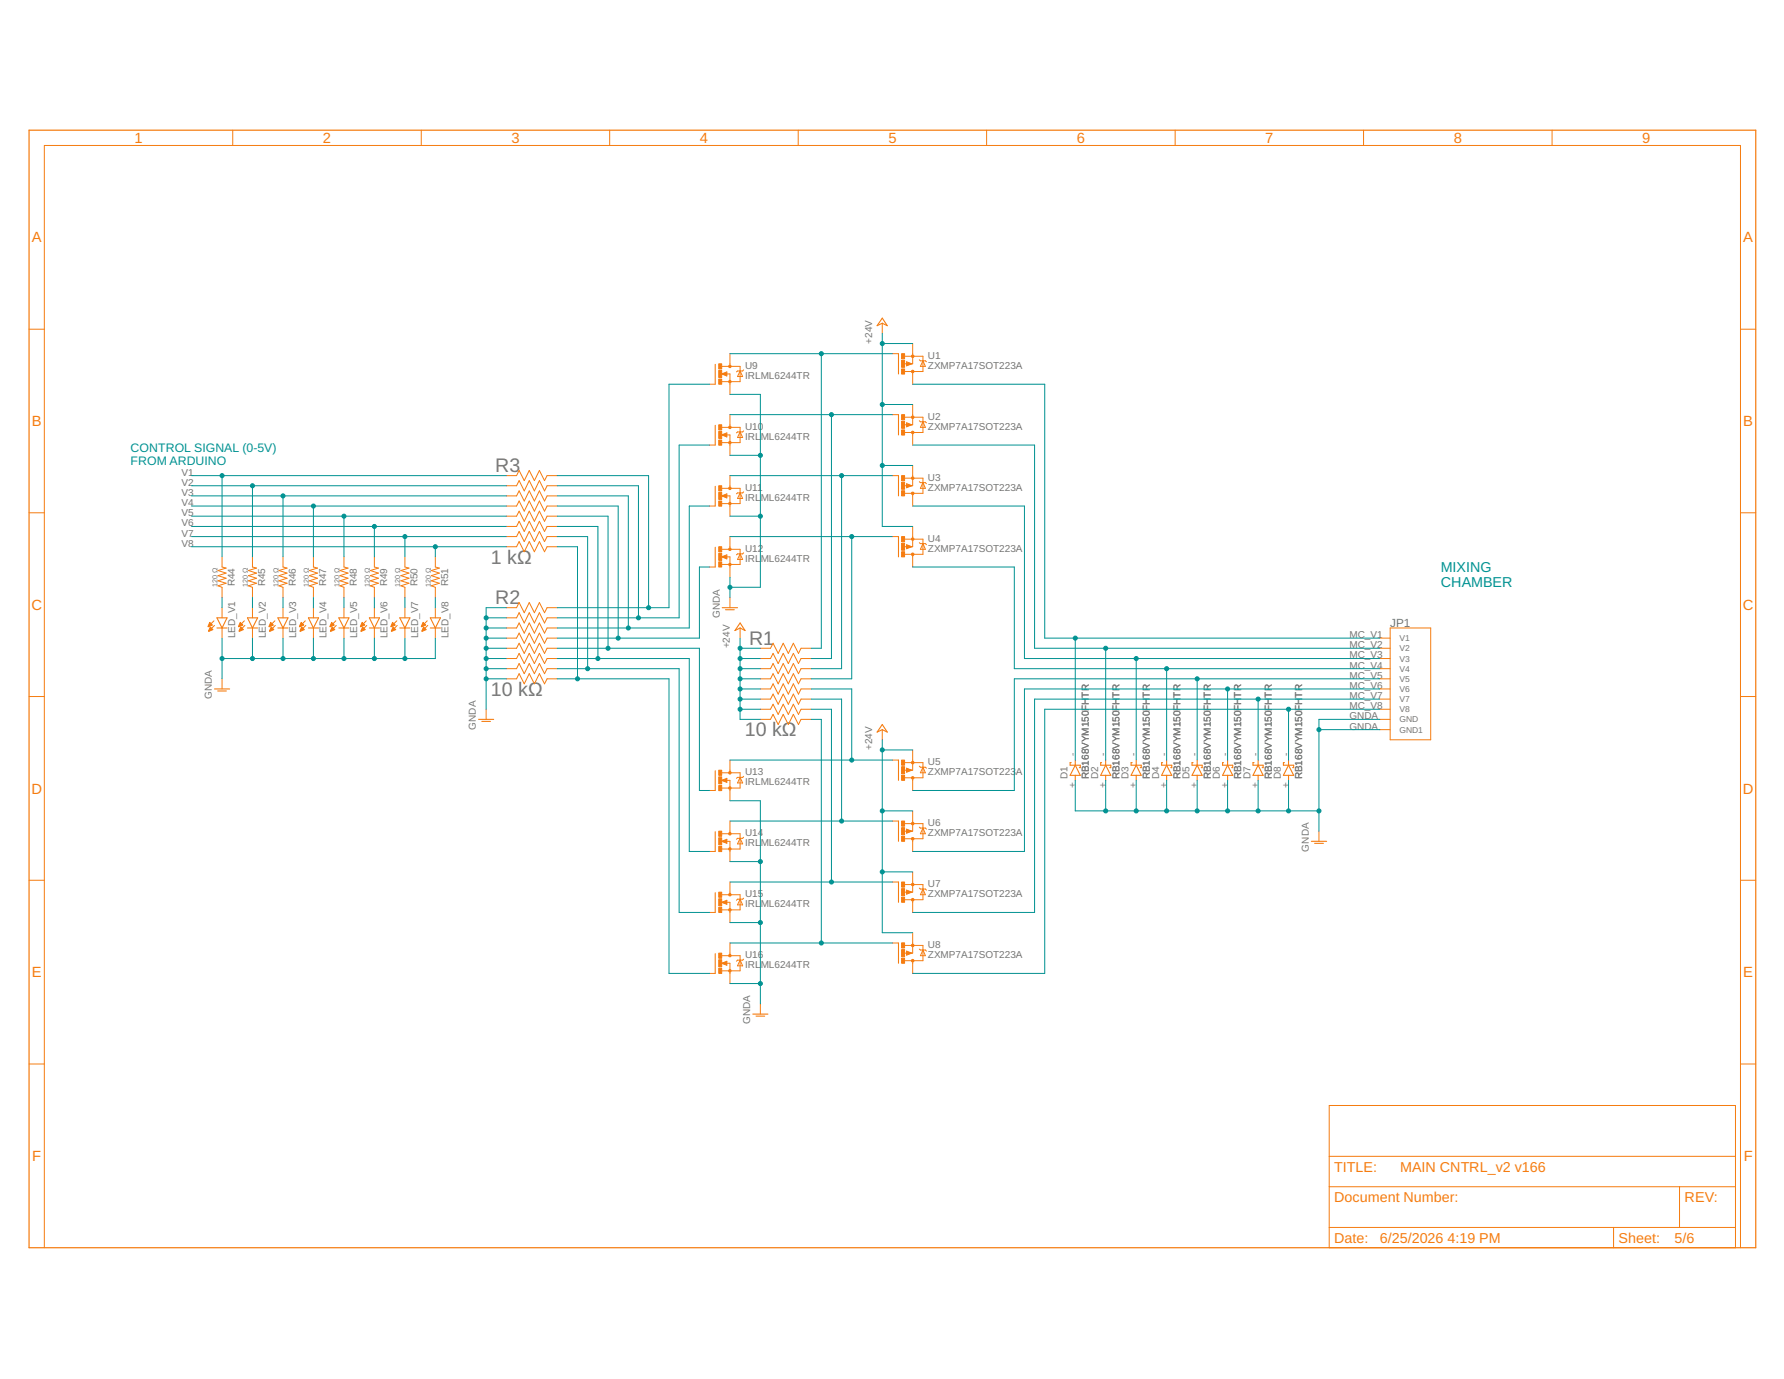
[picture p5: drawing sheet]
<svg xmlns="http://www.w3.org/2000/svg" width="279mm" height="216mm" viewBox="0 0 279 216" stroke-linecap="round" stroke-linejoin="round" font-family="sans-serif">
<g fill="none" stroke="#f57c10" stroke-width=".17">
<path d="M112 57v3.2M138.2 49.8l.8 1.2-.8-.4-.8 .4zM140.7 55.4v3.1M112 66.6v3.1M112 76.1v3.1M140.7 64.9v3.2M140.7 74.5v3.1M34 96.7h1.6l-.8 1.6zM34 98.3h1.6M38.8 98.3h1.5M38.8 96.7h1.5l-.8 1.6zM43.5 98.3h1.6"/>
<path d="M43.5 96.7h1.6l-.8 1.6zM48.3 98.3h1.6M48.3 96.7h1.6l-.8 1.6zM53.1 98.3h1.6M53.1 96.7h1.6l-.8 1.6zM57.8 98.3h1.6M57.8 96.7h1.6l-.8 1.6zM62.6 98.3h1.6M62.6 96.7h1.6l-.8 1.6zM67.4 98.3h1.6M67.4 96.7h1.6l-.8 1.6zM112 85.7v3.1"/>
<path d="M113.1 95.1h2.4M113.6 95.5h1.4M115.9 97.5l.8 1.2-.8-.4-.8 .4zM140.7 84v3.2M33.6 107.9h2.4M34.1 108.2h1.4M75 112.6h2.3M75.5 112.9h1.3M138.2 113.4l.8 1.2-.8-.4-.8 .4zM140.7 119v3.2M167.8 119.4h-.2v.4h1.6v.4h-.2M168.4 119.8l.8 1.6h-1.6z"/>
<path d="M168.4 119v.8M172.5 119.4h-.1v.4h1.6v.4h-.2M173.2 119.8l.8 1.6h-1.6zM173.2 119v.8M177.3 119.4h-.2v.4h1.6v.4h-.1M177.9 119.8l.8 1.6h-1.6zM177.9 119v.8M182.1 119.4h-.2v.4h1.6v.4h-.2M182.7 119.8l.8 1.6h-1.6zM182.7 119v.8M186.9 119.4h-.2v.4h1.6v.4h-.2M187.5 119.8l.8 1.6h-1.6z"/>
<path d="M187.5 119v.8M191.6 119.4h-.1v.4h1.6v.4h-.2M192.3 119.8l.8 1.6h-1.6zM192.3 119v.8M196.4 119.4h-.2v.4h1.6v.4h-.1M197 119.8l.8 1.6h-1.6zM197 119v.8M201.2 119.4h-.2v.4h1.6v.4h-.2M201.8 119.8l.8 1.6h-1.6zM201.8 119v.8M112 120.7v3.1M112 130.2v3.1"/>
<path d="M112 139.8v3.1M140.7 128.5v3.2M140.7 138.1v3.2M168.4 121.4v.8M173.2 121.4v.8M177.9 121.4v.8M182.7 121.4v.8M187.5 121.4v.8M192.3 121.4v.8M197 121.4v.8M201.8 121.4v.8M205.4 131.7h2.4"/>
<path d="M205.9 132h1.4M112 149.3v3.1M117.9 158.8h2.4M118.4 159.1h1.4M140.7 147.6v3.2"/>
</g>
<g fill="none" stroke="#f57c10" stroke-width=".16">
<path d="M36.4 20.4v2.4M66 20.4v2.4M95.5 20.4v2.4M125 20.4v2.4M154.5 20.4v2.4M184 20.4v2.4M213.6 20.4v2.4M243.1 20.4v2.4M4.6 51.5h2.3M113 58.5l.8-.3v.7zM113.1 57.4h2.8v2.4h-2.9M113.7 58.5h.6v3.2"/>
<path d="M114.3 55.4v2M115.9 58.1l.4 .8h-.8zM116.5 57.9l-.2 .2h-.8l-.2 .1M138.2 50.6v1.6M139.8 55.4h.9M141.5 57h.6M141.7 55.8h2.8v2.4h-2.8M142 56.6l.8 .4-.8 .3zM142.9 53.8v3.2h-.2M142.9 58.2v2M144 56.3l.1 .2h.8l.2 .1M144.5 56.5l.4 .9h-.8z"/>
<path d="M272.6 51.5h2.4M79.3 79.2h1.6l.4-.8 .8 1.6 .8-1.6 .8 1.6 .8-1.6 .8 1.6 .4-.8h1.6M79.3 77.6h1.6l.4-.7 .8 1.5 .8-1.5 .8 1.5 .8-1.5 .8 1.5 .4-.8h1.6M79.3 74.5h1.6l.4-.8 .8 1.5 .8-1.5 .8 1.5 .8-1.5 .8 1.5 .4-.7h1.6M79.3 76.1h1.6l.4-.9 .8 1.7 .8-1.7 .8 1.7 .8-1.7 .8 1.7 .4-.8h1.6M111.1 60.2h.9M111.1 69.7h.9M111.1 79.2h.9M113 68.1l.8-.3v.6zM113 77.6l.8-.3v.7zM113.1 66.9h2.8v2.4h-2.9M113.1 76.5h2.8v2.3h-2.9"/>
<path d="M113.7 68.1h.6v3.2M113.7 77.6h.6v3.2M114.3 64.9v2M114.3 74.5v2M115.9 67.6l.4 .9h-.8zM115.9 77.2l.4 .8h-.8zM116.5 67.5l-.2 .1h-.8l-.2 .2M116.5 77l-.2 .2h-.8l-.2 .1M139.8 74.5h.9M139.8 64.9h.9M141.5 76.1h.6M141.5 66.5h.6"/>
<path d="M141.7 65.3h2.8v2.4h-2.8M141.7 74.9h2.8v2.3h-2.8M142 66.2l.8 .3-.8 .3zM142 75.7l.8 .4-.8 .3zM142.9 72.9v3.2h-.2M142.9 63.3v3.2h-.2M142.9 67.7v2M142.9 77.2v2M144 65.9l.1 .1h.8l.2 .2M144 75.4l.1 .2h.8l.2 .1M144.5 66l.4 .9h-.8zM144.5 75.6l.4 .9h-.8z"/>
<path d="M4.6 80.3h2.3M33.5 97.2l-.9 .9M33.6 97.9l-.9 .9M34.8 87.2v1.6l.6 .1-1.3 .4 1.3 .4-1.3 .4 1.3 .4-1.3 .4 1.3 .4-1.3 .4 .7 .2v1.7M34.8 95.1v1.6M34.8 98.3v1.6M38.3 97.2l-.9 .9M38.4 97.9l-.9 .9M39.5 87.2v1.6l.7 .1-1.3 .4 1.3 .4-1.3 .4 1.3 .4-1.3 .4 1.3 .4-1.3 .4 .6 .2v1.7M39.5 95.1v1.6M39.5 98.3v1.6M43.1 97.2l-.9 .9"/>
<path d="M43.1 97.9l-.9 .9M44.3 87.2v1.6l.7 .1-1.3 .4 1.3 .4-1.3 .4 1.3 .4-1.3 .4 1.3 .4-1.3 .4 .6 .2v1.7M44.3 95.1v1.6M44.3 98.3v1.6M47.8 97.2l-.9 .9M47.9 97.9l-.9 .9M49.1 87.2v1.6l.6 .1-1.2 .4 1.2 .4-1.2 .4 1.2 .4-1.2 .4 1.2 .4-1.2 .4 .6 .2v1.7M49.1 95.1v1.6M49.1 98.3v1.6M52.6 97.2l-.9 .9M52.7 97.9l-.9 .9M53.9 87.2v1.6l.6 .1-1.3 .4 1.3 .4-1.3 .4 1.3 .4-1.3 .4 1.3 .4-1.3 .4 .7 .2v1.7"/>
<path d="M53.9 95.1v1.6M53.9 98.3v1.6M57.4 97.2l-.9 .9M57.4 97.9l-.8 .9M58.6 87.2v1.6l.7 .1-1.3 .4 1.3 .4-1.3 .4 1.3 .4-1.3 .4 1.3 .4-1.3 .4 .6 .2v1.7M58.6 95.1v1.6M58.6 98.3v1.6M62.1 97.2l-.8 .9M62.2 97.9l-.9 .9M63.4 87.2v1.6l.7 .1-1.3 .4 1.3 .4-1.3 .4 1.3 .4-1.3 .4 1.3 .4-1.3 .4 .6 .2v1.7M63.4 95.1v1.6M63.4 98.3v1.6"/>
<path d="M66.9 97.2l-.9 .9M67 97.9l-.9 .9M68.2 87.2v1.6l.6 .1-1.3 .4 1.3 .4-1.3 .4 1.3 .4-1.3 .4 1.3 .4-1.3 .4 .7 .2v1.7M68.2 95.1v1.6M68.2 98.3v1.6M79.3 95.1h1.6l.4-.8 .8 1.6 .8-1.6 .8 1.6 .8-1.6 .8 1.6 .4-.8h1.6M79.3 96.7h1.6l.4-.8 .8 1.6 .8-1.6 .8 1.6 .8-1.6 .8 1.6 .4-.8h1.6M79.3 98.3h1.6l.4-.8 .8 1.6 .8-1.6 .8 1.6 .8-1.6 .8 1.6 .4-.8h1.6M79.3 99.9h1.6l.4-.8 .8 1.6 .8-1.6 .8 1.6 .8-1.6 .8 1.6 .4-.8h1.6M79.3 80.8h1.6l.4-.8 .8 1.6 .8-1.6 .8 1.6 .8-1.6 .8 1.6 .4-.8h1.6M79.3 82.4h1.6l.4-.8 .8 1.6 .8-1.6 .8 1.6 .8-1.6 .8 1.6 .4-.8h1.6M79.3 84h1.6l.4-.8 .8 1.6 .8-1.6 .8 1.6 .8-1.6 .8 1.6 .4-.8h1.6"/>
<path d="M79.3 85.6h1.6l.4-.8 .8 1.6 .8-1.6 .8 1.6 .8-1.6 .8 1.6 .4-.8h1.6M111.1 88.8h.9M113 87.2l.8-.3v.6zM113.1 86h2.8v2.4h-2.9M113.7 87.2h.6v3.2M114.3 84v2M114.3 93.6v1.5M115.9 98.3v1.6M115.9 86.7l.4 .9h-.8zM116.5 86.6l-.2 .1h-.8l-.2 .2M139.8 84h.9M141.5 85.6h.6"/>
<path d="M141.7 84.4h2.8v2.4h-2.8M142 85.3l.8 .3-.8 .3zM142.9 82.4v3.2h-.2M142.9 86.8v2M144 85l.1 .1h.8l.2 .2M144.5 85.1l.4 .9h-.8zM216.1 99.9h1.6M217.7 98.3h6.4v17.5h-6.4zM272.6 80.3h2.4M4.6 109.1h2.3M34.8 106.3v1.6M76.1 111v1.6"/>
<path d="M79.3 101.5h1.6l.4-.8 .8 1.6 .8-1.6 .8 1.6 .8-1.6 .8 1.6 .4-.8h1.6M79.3 103.1h1.6l.4-.8 .8 1.6 .8-1.6 .8 1.6 .8-1.6 .8 1.6 .4-.8h1.6M79.3 104.7h1.6l.4-.8 .8 1.6 .8-1.6 .8 1.6 .8-1.6 .8 1.6 .4-.8h1.6M79.3 106.3h1.6l.4-.8 .8 1.6 .8-1.6 .8 1.6 .8-1.6 .8 1.6 .4-.8h1.6M114.3 119v2M119.1 101.5h1.6l.4-.8 .8 1.6 .8-1.6 .8 1.6 .7-1.6 .9 1.6 .4-.8h1.5M119.1 107.9h1.6l.4-.8 .8 1.6 .8-1.6 .8 1.6 .7-1.6 .9 1.6 .4-.8h1.5M119.1 103.1h1.6l.4-.8 .8 1.6 .8-1.6 .8 1.6 .7-1.6 .9 1.6 .4-.8h1.5M119.1 109.5h1.6l.4-.8 .8 1.6 .8-1.6 .8 1.6 .7-1.6 .9 1.6 .4-.8h1.5M119.1 104.7h1.6l.4-.8 .8 1.6 .8-1.6 .8 1.6 .7-1.6 .9 1.6 .4-.8h1.5M119.1 111h1.6l.4-.7 .8 1.5 .8-1.5 .8 1.5 .7-1.5 .9 1.5 .4-.8h1.5M119.1 106.3h1.6l.4-.8 .8 1.6 .8-1.6 .8 1.6 .7-1.6 .9 1.6 .4-.8h1.5"/>
<path d="M119.1 112.6h1.6l.4-.8 .8 1.6 .8-1.6 .8 1.6 .7-1.6 .9 1.6 .4-.8h1.5M138.2 114.2v1.6M139.8 119h.9M141.7 119.4h2.8v2.4h-2.8M142.9 117.4v3.2h-.2M144 120l.1 .1h.8l.2 .2M216.1 101.5h1.6M216.1 107.9h1.6M216.1 103.1h1.6M216.1 109.5h1.6M216.1 104.7h1.6M216.1 111h1.6"/>
<path d="M216.1 106.3h1.6M216.1 112.6h1.6M216.1 114.2h1.6M272.6 109.1h2.4M4.6 137.8h2.3M111.1 123.8h.9M111.1 133.3h.9M113 122.2l.8-.3v.6zM113 131.7l.8-.3v.6zM113.1 121h2.8v2.4h-2.9M113.1 130.5h2.8v2.4h-2.9M113.7 122.2h.6v3.2"/>
<path d="M113.7 131.7h.6v3.2M114.3 128.5v2M114.3 138.1v2M115.9 121.7l.4 .9h-.8zM115.9 131.3l.4 .8h-.8zM116.5 121.5l-.2 .2h-.8l-.2 .2M116.5 131.1l-.2 .2h-.8l-.2 .1M139.8 138.1h.9M139.8 128.5h.9M141.5 120.6h.6M141.5 139.7h.6M141.5 130.1h.6"/>
<path d="M141.7 128.9h2.8v2.4h-2.8M141.7 138.5h2.8v2.4h-2.8M142 120.3l.8 .3-.8 .3zM142 129.8l.8 .3-.8 .4zM142 139.4l.8 .3-.8 .3zM142.9 121.8v2M142.9 127v3.1h-.2M142.9 131.3v2M142.9 136.5v3.2h-.2M144 139l.1 .2h.8l.2 .2M144 129.5l.1 .1h.8l.2 .2M144.5 120.1l.4 .9h-.8z"/>
<path d="M144.5 129.6l.4 .9h-.8zM144.5 139.2l.4 .9h-.8zM206.6 130.1v1.6M272.6 137.8h2.4M111.1 142.9h.9M111.1 152.4h.9M113 141.3l.8-.4v.7zM113 150.8l.8-.3v.6zM113.1 140.1h2.8v2.4h-2.9M113.1 149.6h2.8v2.4h-2.9M113.7 141.3h.6v3.1M113.7 150.8h.6v3.2"/>
<path d="M114.3 147.6v2M115.9 140.8l.4 .9h-.8zM115.9 150.3l.4 .9h-.8zM116.5 140.6l-.2 .2h-.8l-.2 .1M116.5 150.2l-.2 .1h-.8l-.2 .2M119.1 157.2v1.6M139.8 147.6h.9M141.5 149.2h.6M141.7 148h2.8v2.4h-2.8M142 148.9l.8 .3-.8 .3zM142.9 140.9v2M142.9 146v3.2h-.2"/>
<path d="M142.9 150.4v2M144 148.6l.1 .1h.8l.2 .2M144.5 148.7l.4 .9h-.8zM4.6 166.6h2.3M208.2 173.1h63.6v22.2h-63.6zM272.6 166.6h2.4M6.9 195.3v-172.5h265.7v172.5M208.2 185.8h63.6M208.2 192.2h63.6M208.2 181h63.6M252.7 192.2v3.1M263 185.8v6.4"/>
</g>
<g fill="none" stroke="#f57c10" stroke-width=".21">
<path d="M113.7 58.4l-.5 .1 .5 .2v-.2h-.1M142.1 56.8l.5 .2-.5 .1v-.1h.1M113.7 67.9l-.5 .2 .5 .2v-.2h-.1M113.7 77.5l-.5 .1 .5 .2v-.2h-.1M142.1 66.4l.5 .1-.5 .2v-.2h.1M142.1 75.9l.5 .2-.5 .1v-.1h.1M113.7 87l-.5 .2 .5 .2v-.2h-.1M142.1 85.4l.5 .2-.5 .1v-.1h.1M113.7 122l-.5 .2 .5 .1v-.1h-.1M113.7 131.6l-.5 .1 .5 .2v-.2h-.1M142.1 120.4l.5 .2-.5 .2v-.2h.1M142.1 130l.5 .1-.5 .2v-.2h.1"/>
<path d="M142.1 139.5l.5 .2-.5 .1v-.1h.1M113.7 141.1l-.5 .2 .5 .1v-.1h-.1M113.7 150.6l-.5 .2 .5 .2v-.2h-.1M142.1 149.1l.5 .1-.5 .2v-.2h.1"/>
</g>
<g fill="#f57c10" stroke="#f57c10" stroke-width=".16">
<path d="M114.2 78.7h.2v.3h-.2z" fill-rule="evenodd"/>
<path d="M114.2 88.2h.2v.3h-.2z" fill-rule="evenodd"/>
<path d="M114.2 132.8h.2v.3h-.2z" fill-rule="evenodd"/>
<path d="M114.2 142.3h.2v.3h-.2z" fill-rule="evenodd"/>
<path d="M114.2 149.5h.2v.3h-.2z" fill-rule="evenodd"/>
<path d="M142.8 67.6h.3v.2h-.3z" fill-rule="evenodd"/>
<path d="M142.8 77.1h.3v.3h-.3z" fill-rule="evenodd"/>
<path d="M142.8 84.3h.3v.2h-.3z" fill-rule="evenodd"/>
<path d="M142.8 121.6h.3v.3h-.3z" fill-rule="evenodd"/>
<path d="M142.8 138.3h.3v.3h-.3z" fill-rule="evenodd"/>
<path d="M142.8 147.9h.3v.3h-.3z" fill-rule="evenodd"/>
<path d="M142.8 131.2h.3v.3h-.3z" fill-rule="evenodd"/>
<path d="M32.9 97.4l.4 .5-.7 .2z" fill-rule="evenodd"/>
<path d="M32.9 98.2l.4 .4-.6 .3z" fill-rule="evenodd"/>
<path d="M37.6 97.4l.4 .5-.6 .2z" fill-rule="evenodd"/>
<path d="M37.7 98.2l.4 .4-.6 .3z" fill-rule="evenodd"/>
<path d="M42.4 97.4l.4 .5-.6 .2z" fill-rule="evenodd"/>
<path d="M42.5 98.2l.4 .4-.7 .3z" fill-rule="evenodd"/>
<path d="M47.2 97.4l.4 .5-.7 .2z" fill-rule="evenodd"/>
<path d="M47.2 98.2l.5 .4-.7 .3z" fill-rule="evenodd"/>
<path d="M51.9 97.4l.5 .5-.7 .2z" fill-rule="evenodd"/>
<path d="M52 98.2l.4 .4-.6 .3z" fill-rule="evenodd"/>
<path d="M56.7 97.4l.4 .5-.6 .2z" fill-rule="evenodd"/>
<path d="M56.8 98.2l.4 .4-.6 .3z" fill-rule="evenodd"/>
<path d="M61.5 97.4l.4 .5-.6 .2z" fill-rule="evenodd"/>
<path d="M61.6 98.2l.4 .4-.7 .3z" fill-rule="evenodd"/>
<path d="M66.3 97.4l.4 .5-.7 .2z" fill-rule="evenodd"/>
<path d="M66.3 98.2l.5 .4-.7 .3z" fill-rule="evenodd"/>
<circle cx="114.3" cy="59.7" r=".2"/>
<circle cx="114.3" cy="57.4" r=".2"/>
<circle cx="114.3" cy="69.3" r=".2"/>
<circle cx="114.3" cy="66.9" r=".2"/>
<circle cx="114.3" cy="76.4" r=".2"/>
<circle cx="114.3" cy="86" r=".2"/>
<circle cx="114.3" cy="123.4" r=".2"/>
<circle cx="114.3" cy="121" r=".2"/>
<circle cx="114.3" cy="130.5" r=".2"/>
<circle cx="114.3" cy="140.1" r=".2"/>
<circle cx="114.3" cy="152" r=".2"/>
<circle cx="143" cy="55.8" r=".21"/>
<circle cx="143" cy="58.2" r=".21"/>
<circle cx="143" cy="65.3" r=".21"/>
<circle cx="143" cy="74.9" r=".21"/>
<circle cx="143" cy="86.8" r=".21"/>
<circle cx="143" cy="119.4" r=".21"/>
<circle cx="143" cy="140.9" r=".21"/>
<circle cx="143" cy="150.4" r=".21"/>
<circle cx="143" cy="128.9" r=".21"/>
</g>
<g fill="#f57c10" stroke="#f57c10" stroke-width=".16">
<path d="M112.6 59.4h.4v.8h-.4z"/>
<path d="M112.6 57h.4v.8h-.4z"/>
<path d="M112.6 58h.4v1.1h-.4z"/>
<path d="M112.6 68.9h.4v.8h-.4z"/>
<path d="M112.6 66.5h.4v.8h-.4z"/>
<path d="M112.6 67.5h.4v1.1h-.4z"/>
<path d="M112.6 78.4h.4v.8h-.4z"/>
<path d="M112.6 76.1h.4v.8h-.4z"/>
<path d="M112.6 77.1h.4v1.1h-.4z"/>
<path d="M112.6 88h.4v.8h-.4z"/>
<path d="M112.6 85.6h.4v.8h-.4z"/>
<path d="M112.6 86.6h.4v1.1h-.4z"/>
<path d="M112.6 123h.4v.8h-.4z"/>
<path d="M112.6 120.6h.4v.8h-.4z"/>
<path d="M112.6 121.6h.4v1.1h-.4z"/>
<path d="M112.6 132.5h.4v.8h-.4z"/>
<path d="M112.6 130.1h.4v.8h-.4z"/>
<path d="M112.6 131.2h.4v1.1h-.4z"/>
<path d="M112.6 142h.4v.9h-.4z"/>
<path d="M112.6 139.7h.4v.8h-.4z"/>
<path d="M112.6 140.7h.4v1.1h-.4z"/>
<path d="M112.6 151.6h.4v.8h-.4z"/>
<path d="M112.6 149.2h.4v.8h-.4z"/>
<path d="M112.6 150.3h.4v1.1h-.4z"/>
<path d="M141.2 55.4h.5v.8h-.5z"/>
<path d="M141.2 57.8h.5v.8h-.5z"/>
<path d="M141.2 56.4h.5v1.1h-.5z"/>
<path d="M141.2 64.9h.5v.8h-.5z"/>
<path d="M141.2 67.3h.5v.8h-.5z"/>
<path d="M141.2 66h.5v1.1h-.5z"/>
<path d="M141.2 74.5h.5v.8h-.5z"/>
<path d="M141.2 76.8h.5v.8h-.5z"/>
<path d="M141.2 75.5h.5v1.1h-.5z"/>
<path d="M141.2 84h.5v.8h-.5z"/>
<path d="M141.2 86.4h.5v.8h-.5z"/>
<path d="M141.2 85h.5v1.1h-.5z"/>
<path d="M141.2 119h.5v.8h-.5z"/>
<path d="M141.2 121.4h.5v.8h-.5z"/>
<path d="M141.2 120h.5v1.1h-.5z"/>
<path d="M141.2 138.1h.5v.8h-.5z"/>
<path d="M141.2 140.5h.5v.8h-.5z"/>
<path d="M141.2 139.1h.5v1.1h-.5z"/>
<path d="M141.2 147.6h.5v.8h-.5z"/>
<path d="M141.2 150h.5v.8h-.5z"/>
<path d="M141.2 148.7h.5v1.1h-.5z"/>
<path d="M141.2 128.5h.5v.8h-.5z"/>
<path d="M141.2 130.9h.5v.8h-.5z"/>
<path d="M141.2 129.6h.5v1.1h-.5z"/>
</g>
<path d="M4.6 20.4h270.4v174.9h-270.4z" fill="none" stroke="#f57c10" stroke-width=".19"/>
<g fill="none" stroke="#009292" stroke-width=".16">
<path d="M114.3 55.4h25.5M128.6 55.4v46.1h-1.6M138.2 52.2v30.2h4.7M138.2 53.8h4.7M30 79.2h49.3M30 74.5h49.3M30 76.1h49.3M30 77.6h49.3M34.8 74.5v12.7M39.5 76.1v11.1M44.3 77.6v9.6M49.1 79.2v8"/>
<path d="M87.3 79.2h9.5v20.7M87.3 74.5h14.3v20.6M87.3 76.1h12.7v20.6M87.3 77.6h11.1v20.7M111.1 60.2h-6.3v34.9h-17.5M111.1 69.7h-4.7v27h-19.1M111.1 79.2h-3.2v19.1h-20.6M114.3 61.7h4.8v30.2h-4.8M114.3 71.3h4.8M114.3 64.9h25.5M114.3 74.5h25.5M130.2 64.9v38.2h-3.2"/>
<path d="M131.8 74.5v30.2h-4.8M138.2 72.9h4.7M138.2 63.3h4.7M142.9 60.2h20.7v39.7h52.5M142.9 69.7h19.1v31.8h54.1M142.9 79.2h17.5v23.9h55.7M30 80.8h49.3M30 84h49.3M30 85.6h49.3M30 82.4h49.3M34.8 93.6v1.5M34.8 99.9v6.4"/>
<path d="M39.5 93.6v1.5M39.5 99.9v3.2M44.3 93.6v1.5M44.3 99.9v3.2M49.1 93.6v1.5M49.1 99.9v3.2M53.9 80.8v6.4M53.9 93.6v1.5M53.9 99.9v3.2M58.6 82.4v4.8M58.6 93.6v1.5M58.6 99.9v3.2"/>
<path d="M63.4 84v3.2M63.4 93.6v1.5M63.4 99.9v3.2M68.2 99.9v3.2h-33.4M68.2 85.6v1.6M68.2 93.6v1.5M76.1 96.7h3.2M76.1 98.3h3.2M76.1 99.9h3.2M79.3 95.1h-3.2v15.9M87.3 80.8h7.9v20.7M87.3 84h4.7v20.7"/>
<path d="M87.3 85.6h3.1v20.7M87.3 82.4h6.3v20.7M111.1 88.8h-1.6v11.1h-22.2M114.3 90.4v3.2M114.3 80.8h4.8M114.3 84h25.5M115.9 99.9v12.7h3.2M133.4 84v22.3h-6.4M142.9 88.8h16v15.9h57.2M168.4 99.9v19.1M76.1 101.5h3.2M76.1 103.1h3.2"/>
<path d="M76.1 104.7h3.2M76.1 106.3h3.2M87.3 101.5h22.2v22.3h1.6M87.3 103.1h20.6v30.2h3.2M87.3 104.7h19.1v38.2h4.7M87.3 106.3h17.5v46.1h6.3M114.3 119h25.5M115.9 101.5h3.2M115.9 103.1h3.2M115.9 104.7h3.2M115.9 106.3h3.2M115.9 107.9h3.2"/>
<path d="M115.9 109.5h3.2M115.9 111h3.2M127 112.6h1.6v35M127 107.9h6.4v11.1M127 109.5h4.8v19M127 111h3.2v27.1M138.2 115.8v30.2h4.7M138.2 117.4h4.7M173.2 101.5v17.5M177.9 103.1v15.9M182.7 104.7v14.3M187.5 106.3v12.7"/>
<path d="M192.3 107.9v11.1M197 109.5v9.5M201.8 111v8M206.6 114.2h9.5M216.1 112.6h-9.5v17.5M216.1 106.3h-57.2v17.5h-16M216.1 111h-52.5v41.4h-20.7M216.1 109.5h-54.1v33.4h-19.1M216.1 107.9h-55.7v25.4h-17.5M114.3 125.4h4.8v31.8M114.3 134.9h4.8M114.3 128.5h25.5"/>
<path d="M114.3 138.1h25.5M138.2 127h4.7M138.2 136.5h4.7M168.4 122.2v4.8h38.2M173.2 122.2v4.8M177.9 122.2v4.8M182.7 122.2v4.8M187.5 122.2v4.8M192.3 122.2v4.8M197 122.2v4.8M201.8 122.2v4.8M114.3 144.4h4.8"/>
<path d="M114.3 154h4.8M114.3 147.6h25.5"/>
</g>
<g fill="#009292" stroke="#009292" stroke-width=".16">
<circle cx="201.8" cy="127" r=".32"/>
<circle cx="197" cy="127" r=".32"/>
<circle cx="192.3" cy="127" r=".32"/>
<circle cx="187.5" cy="127" r=".32"/>
<circle cx="182.7" cy="127" r=".32"/>
<circle cx="177.9" cy="127" r=".32"/>
<circle cx="173.2" cy="127" r=".32"/>
<circle cx="206.6" cy="114.2" r=".32"/>
<circle cx="206.6" cy="127" r=".32"/>
<circle cx="76.1" cy="96.7" r=".32"/>
<circle cx="76.1" cy="98.3" r=".32"/>
<circle cx="76.1" cy="99.9" r=".32"/>
<circle cx="76.1" cy="101.5" r=".32"/>
<circle cx="76.1" cy="103.1" r=".32"/>
<circle cx="76.1" cy="104.7" r=".32"/>
<circle cx="76.1" cy="106.3" r=".32"/>
<circle cx="119.1" cy="80.8" r=".32"/>
<circle cx="119.1" cy="71.3" r=".32"/>
<circle cx="114.3" cy="91.9" r=".32"/>
<circle cx="119.1" cy="154" r=".32"/>
<circle cx="119.1" cy="144.4" r=".32"/>
<circle cx="119.1" cy="134.9" r=".32"/>
<circle cx="34.8" cy="103.1" r=".32"/>
<circle cx="58.6" cy="103.1" r=".32"/>
<circle cx="53.9" cy="103.1" r=".32"/>
<circle cx="49.1" cy="103.1" r=".32"/>
<circle cx="44.3" cy="103.1" r=".32"/>
<circle cx="39.5" cy="103.1" r=".32"/>
<circle cx="63.4" cy="103.1" r=".32"/>
<circle cx="168.4" cy="99.9" r=".32"/>
<circle cx="173.2" cy="101.5" r=".32"/>
<circle cx="177.9" cy="103.1" r=".32"/>
<circle cx="182.7" cy="104.7" r=".32"/>
<circle cx="187.5" cy="106.3" r=".32"/>
<circle cx="192.3" cy="107.9" r=".32"/>
<circle cx="197" cy="109.5" r=".32"/>
<circle cx="201.8" cy="111" r=".32"/>
<circle cx="128.6" cy="55.4" r=".32"/>
<circle cx="130.2" cy="64.9" r=".32"/>
<circle cx="131.8" cy="74.5" r=".32"/>
<circle cx="133.4" cy="84" r=".32"/>
<circle cx="131.8" cy="128.5" r=".32"/>
<circle cx="130.2" cy="138.1" r=".32"/>
<circle cx="128.6" cy="147.6" r=".32"/>
<circle cx="101.6" cy="95.1" r=".32"/>
<circle cx="100" cy="96.7" r=".32"/>
<circle cx="90.4" cy="106.3" r=".32"/>
<circle cx="96.8" cy="99.9" r=".32"/>
<circle cx="95.2" cy="101.5" r=".32"/>
<circle cx="93.6" cy="103.1" r=".32"/>
<circle cx="92" cy="104.7" r=".32"/>
<circle cx="34.8" cy="74.5" r=".32"/>
<circle cx="39.5" cy="76.1" r=".32"/>
<circle cx="44.3" cy="77.6" r=".32"/>
<circle cx="49.1" cy="79.2" r=".32"/>
<circle cx="53.9" cy="80.8" r=".32"/>
<circle cx="58.6" cy="82.4" r=".32"/>
<circle cx="63.4" cy="84" r=".32"/>
<circle cx="68.2" cy="85.6" r=".32"/>
<circle cx="138.2" cy="117.4" r=".32"/>
<circle cx="138.2" cy="127" r=".32"/>
<circle cx="138.2" cy="136.5" r=".32"/>
<circle cx="138.2" cy="53.8" r=".32"/>
<circle cx="138.2" cy="63.3" r=".32"/>
<circle cx="138.2" cy="72.9" r=".32"/>
<circle cx="115.9" cy="103.1" r=".32"/>
<circle cx="115.9" cy="104.7" r=".32"/>
<circle cx="115.9" cy="106.3" r=".32"/>
<circle cx="115.9" cy="107.9" r=".32"/>
<circle cx="115.9" cy="109.5" r=".32"/>
<circle cx="115.9" cy="111" r=".32"/>
<circle cx="115.9" cy="101.5" r=".32"/>
<circle cx="133.4" cy="119" r=".32"/>
<circle cx="98.4" cy="98.3" r=".32"/>
</g>
<g font-size="3.1" fill="#757575">
<text x="77.6" y="74">R3</text>
<text x="76.9" y="88.3">1 kΩ</text>
<text x="77.6" y="94.6">R2</text>
<text x="117.3" y="101">R1</text>
<text x="76.9" y="108.9">10 kΩ</text>
<text x="116.7" y="115.3">10 kΩ</text>
</g>
<g font-size="2.3" fill="#f57c10">
<text x="21.1" y="22.4">1</text>
<text x="50.6" y="22.4">2</text>
<text x="80.1" y="22.4">3</text>
<text x="109.6" y="22.4">4</text>
<text x="139.1" y="22.4">5</text>
<text x="168.6" y="22.4">6</text>
<text x="198.2" y="22.4">7</text>
<text x="227.7" y="22.4">8</text>
<text x="257.2" y="22.4">9</text>
<text x="5" y="38">A</text>
<text x="273" y="38">A</text>
<text x="5" y="66.7">B</text>
<text x="273" y="66.7">B</text>
<text x="4.9" y="95.5">C</text>
<text x="273" y="95.5">C</text>
<text x="4.9" y="124.2">D</text>
<text x="273" y="124.2">D</text>
<text x="5" y="153">E</text>
<text x="273" y="153">E</text>
<text x="5" y="181.8">F</text>
<text x="273.1" y="181.8">F</text>
</g>
<g font-size="2.2" fill="#009292">
<text x="225.7" y="89.6">MIXING</text>
<text x="225.7" y="92">CHAMBER</text>
</g>
<g font-size="2.2" fill="#f57c10">
<text x="209" y="183.4">TITLE:</text>
<text x="219.3" y="183.4">MAIN CNTRL_v2 v166</text>
<text x="209" y="188.2">Document Number:</text>
<text x="263.8" y="188.2">REV:</text>
<text x="209" y="194.6">Date:</text>
<text x="216.1" y="194.6">6/25/2026</text>
<text x="226.7" y="194.6">4:19 PM</text>
<text x="253.5" y="194.6">Sheet:</text>
<text x="262.3" y="194.6">5/6</text>
</g>
<g font-size="1.9" fill="#009292">
<text x="20.5" y="70.8">CONTROL SIGNAL (0-5V)</text>
<text x="20.5" y="72.9">FROM ARDUINO</text>
</g>
<text font-size="1.8" fill="#757575" x="217.7" y="98.2">JP1</text>
<g font-size="1.6" fill="#757575">
<text x="136.6" y="53.8" transform="rotate(-90 136.6 53.8)">+24V</text>
<text x="116.7" y="59.4">IRLML6244TR</text>
<text x="116.7" y="57.8">U9</text>
<text x="145.3" y="57.8">ZXMP7A17SOT223A</text>
<text x="145.3" y="56.2">U1</text>
<text x="145.3" y="65.7">U2</text>
<text x="116.7" y="68.9">IRL</text>
<text x="116.7" y="67.3">U10</text>
<text x="119.1" y="68.9">ML6244TR</text>
<text x="145.3" y="67.3">ZXMP7A17SOT223A</text>
<text x="28.4" y="74.5">V1</text>
<text x="28.4" y="76.1">V2</text>
<text x="28.4" y="77.6">V3</text>
<text x="116.7" y="76.8">U11</text>
<text x="145.3" y="76.8">ZXMP7A17SOT223A</text>
<text x="145.3" y="75.3">U3</text>
<text x="28.4" y="79.2">V4</text>
<text x="28.4" y="80.8">V5</text>
<text x="28.4" y="82.4">V6</text>
<text x="116.7" y="78.4">IRL</text>
<text x="119.1" y="78.4">ML6244TR</text>
<text x="28.4" y="84">V7</text>
<text x="28.4" y="85.6">V8</text>
<text x="116.7" y="88">IRL</text>
<text x="116.7" y="86.4">U12</text>
<text x="119.1" y="88">ML6244TR</text>
<text x="145.3" y="86.4">ZXMP7A17SOT223A</text>
<text x="145.3" y="84.8">U4</text>
<text x="36.8" y="91.8" transform="rotate(-90 36.8 91.8)">R44</text>
<text x="41.5" y="91.8" transform="rotate(-90 41.5 91.8)">R45</text>
<text x="46.3" y="91.8" transform="rotate(-90 46.3 91.8)">R46</text>
<text x="51.1" y="91.8" transform="rotate(-90 51.1 91.8)">R47</text>
<text x="55.9" y="91.8" transform="rotate(-90 55.9 91.8)">R48</text>
<text x="60.6" y="91.8" transform="rotate(-90 60.6 91.8)">R49</text>
<text x="65.4" y="91.8" transform="rotate(-90 65.4 91.8)">R50</text>
<text x="70.2" y="91.8" transform="rotate(-90 70.2 91.8)">R51</text>
<text x="36.8" y="99.9" transform="rotate(-90 36.8 99.9)">LED_V1</text>
<text x="41.6" y="99.9" transform="rotate(-90 41.6 99.9)">LED_V2</text>
<text x="46.4" y="99.9" transform="rotate(-90 46.4 99.9)">LED_V3</text>
<text x="51.2" y="99.9" transform="rotate(-90 51.2 99.9)">LED_V4</text>
<text x="55.9" y="99.9" transform="rotate(-90 55.9 99.9)">LED_V5</text>
<text x="60.7" y="99.9" transform="rotate(-90 60.7 99.9)">LED_V6</text>
<text x="65.5" y="99.9" transform="rotate(-90 65.5 99.9)">LED_V7</text>
<text x="70.2" y="99.9" transform="rotate(-90 70.2 99.9)">LED_V8</text>
<text x="112.7" y="96.7" transform="rotate(-90 112.7 96.7)">GNDA</text>
<text x="114.3" y="101.5" transform="rotate(-90 114.3 101.5)">+24V</text>
<text x="211.3" y="99.9">MC_V1</text>
<text x="211.3" y="101.5">MC_V2</text>
<text x="211.3" y="103.1">MC_V3</text>
<text x="211.3" y="104.7">MC_V4</text>
<text x="211.3" y="106.3">MC_V5</text>
<text x="211.3" y="107.9">MC_V6</text>
<text x="33.2" y="109.5" transform="rotate(-90 33.2 109.5)">GNDA</text>
<text x="170.5" y="109.2" transform="rotate(-90 170.5 109.2)">TR</text>
<text x="175.3" y="109.2" transform="rotate(-90 175.3 109.2)">TR</text>
<text x="180.1" y="109.2" transform="rotate(-90 180.1 109.2)">TR</text>
<text x="184.9" y="109.2" transform="rotate(-90 184.9 109.2)">TR</text>
<text x="189.6" y="109.2" transform="rotate(-90 189.6 109.2)">TR</text>
<text x="194.4" y="109.2" transform="rotate(-90 194.4 109.2)">TR</text>
<text x="199.2" y="109.2" transform="rotate(-90 199.2 109.2)">TR</text>
<text x="204" y="109.2" transform="rotate(-90 204 109.2)">TR</text>
<text x="211.3" y="112.6">GNDA</text>
<text x="211.3" y="109.5">MC_V7</text>
<text x="211.3" y="111">MC_V8</text>
<text x="74.5" y="114.2" transform="rotate(-90 74.5 114.2)">GNDA</text>
<text x="136.6" y="117.4" transform="rotate(-90 136.6 117.4)">+24V</text>
<text x="145.3" y="119.8">U5</text>
<text x="168.5" y="118.3" transform="rotate(-90 168.5 118.3)">-</text>
<text x="173.2" y="118.3" transform="rotate(-90 173.2 118.3)">-</text>
<text x="178" y="118.3" transform="rotate(-90 178 118.3)">-</text>
<text x="182.8" y="118.3" transform="rotate(-90 182.8 118.3)">-</text>
<text x="187.6" y="118.3" transform="rotate(-90 187.6 118.3)">-</text>
<text x="192.3" y="118.3" transform="rotate(-90 192.3 118.3)">-</text>
<text x="197.1" y="118.3" transform="rotate(-90 197.1 118.3)">-</text>
<text x="201.9" y="118.3" transform="rotate(-90 201.9 118.3)">-</text>
<text x="211.3" y="114.2">GNDA</text>
<text x="116.7" y="123">IRLML6244TR</text>
<text x="116.7" y="121.4">U13</text>
<text x="145.3" y="121.4">ZXMP7A17SOT223</text>
<text x="159.1" y="121.4">A</text>
<text x="167.2" y="122" transform="rotate(-90 167.2 122)">D1</text>
<text x="168.5" y="123.4" transform="rotate(-90 168.5 123.4)">+</text>
<text x="170.5" y="122" transform="rotate(-90 170.5 122)">RB168VYM150FH</text>
<text x="172" y="122" transform="rotate(-90 172 122)">D2</text>
<text x="173.2" y="123.4" transform="rotate(-90 173.2 123.4)">+</text>
<text x="175.3" y="122" transform="rotate(-90 175.3 122)">RB168VYM150FH</text>
<text x="176.7" y="122" transform="rotate(-90 176.7 122)">D3</text>
<text x="178" y="123.4" transform="rotate(-90 178 123.4)">+</text>
<text x="180.1" y="122" transform="rotate(-90 180.1 122)">RB168VYM150FH</text>
<text x="181.5" y="122" transform="rotate(-90 181.5 122)">D4</text>
<text x="182.8" y="123.4" transform="rotate(-90 182.8 123.4)">+</text>
<text x="184.9" y="122" transform="rotate(-90 184.9 122)">RB168VYM150FH</text>
<text x="186.3" y="122" transform="rotate(-90 186.3 122)">D5</text>
<text x="187.6" y="123.4" transform="rotate(-90 187.6 123.4)">+</text>
<text x="189.6" y="122" transform="rotate(-90 189.6 122)">RB168VYM150FH</text>
<text x="191.1" y="122" transform="rotate(-90 191.1 122)">D6</text>
<text x="192.3" y="123.4" transform="rotate(-90 192.3 123.4)">+</text>
<text x="194.4" y="122" transform="rotate(-90 194.4 122)">RB168VYM150FH</text>
<text x="195.8" y="122" transform="rotate(-90 195.8 122)">D7</text>
<text x="197.1" y="123.4" transform="rotate(-90 197.1 123.4)">+</text>
<text x="199.2" y="122" transform="rotate(-90 199.2 122)">RB168VYM150FH</text>
<text x="200.6" y="122" transform="rotate(-90 200.6 122)">D8</text>
<text x="201.9" y="123.4" transform="rotate(-90 201.9 123.4)">+</text>
<text x="204" y="122" transform="rotate(-90 204 122)">RB168VYM150FH</text>
<text x="116.7" y="130.9">U14</text>
<text x="145.3" y="130.9">ZXMP7A17SOT223A</text>
<text x="145.3" y="129.3">U6</text>
<text x="116.7" y="132.5">IRL</text>
<text x="119.1" y="132.5">ML6244TR</text>
<text x="205" y="133.3" transform="rotate(-90 205 133.3)">GNDA</text>
<text x="116.7" y="142.1">IRL</text>
<text x="116.7" y="140.5">U15</text>
<text x="119.1" y="142.1">ML6244TR</text>
<text x="145.3" y="140.5">ZXMP7A17SOT223A</text>
<text x="145.3" y="138.9">U7</text>
<text x="145.3" y="148.4">U8</text>
<text x="116.7" y="151.6">IRL</text>
<text x="116.7" y="150">U16</text>
<text x="119.1" y="151.6">ML6244TR</text>
<text x="145.3" y="150">ZXMP7A17SOT223A</text>
<text x="117.5" y="160.4" transform="rotate(-90 117.5 160.4)">GNDA</text>
</g>
<g font-size="1.3" fill="#757575">
<text x="219.2" y="100.4">V1</text>
<text x="219.2" y="102">V2</text>
<text x="219.2" y="103.6">V3</text>
<text x="219.2" y="105.2">V4</text>
<text x="219.2" y="106.8">V5</text>
<text x="219.2" y="108.3">V6</text>
<text x="219.2" y="109.9">V7</text>
<text x="219.2" y="111.5">V8</text>
<text x="219.2" y="113.1">GND</text>
<text x="219.2" y="114.7">GND1</text>
</g>
<g font-size="1.1" fill="#757575">
<text x="34.1" y="91.9" transform="rotate(-90 34.1 91.9)">120 Ω</text>
<text x="38.8" y="91.9" transform="rotate(-90 38.8 91.9)">120 Ω</text>
<text x="43.6" y="91.9" transform="rotate(-90 43.6 91.9)">120 Ω</text>
<text x="48.4" y="91.9" transform="rotate(-90 48.4 91.9)">120 Ω</text>
<text x="53.2" y="91.9" transform="rotate(-90 53.2 91.9)">120 Ω</text>
<text x="57.9" y="91.9" transform="rotate(-90 57.9 91.9)">120 Ω</text>
<text x="62.7" y="91.9" transform="rotate(-90 62.7 91.9)">120 Ω</text>
<text x="67.5" y="91.9" transform="rotate(-90 67.5 91.9)">120 Ω</text>
</g>
</svg>
